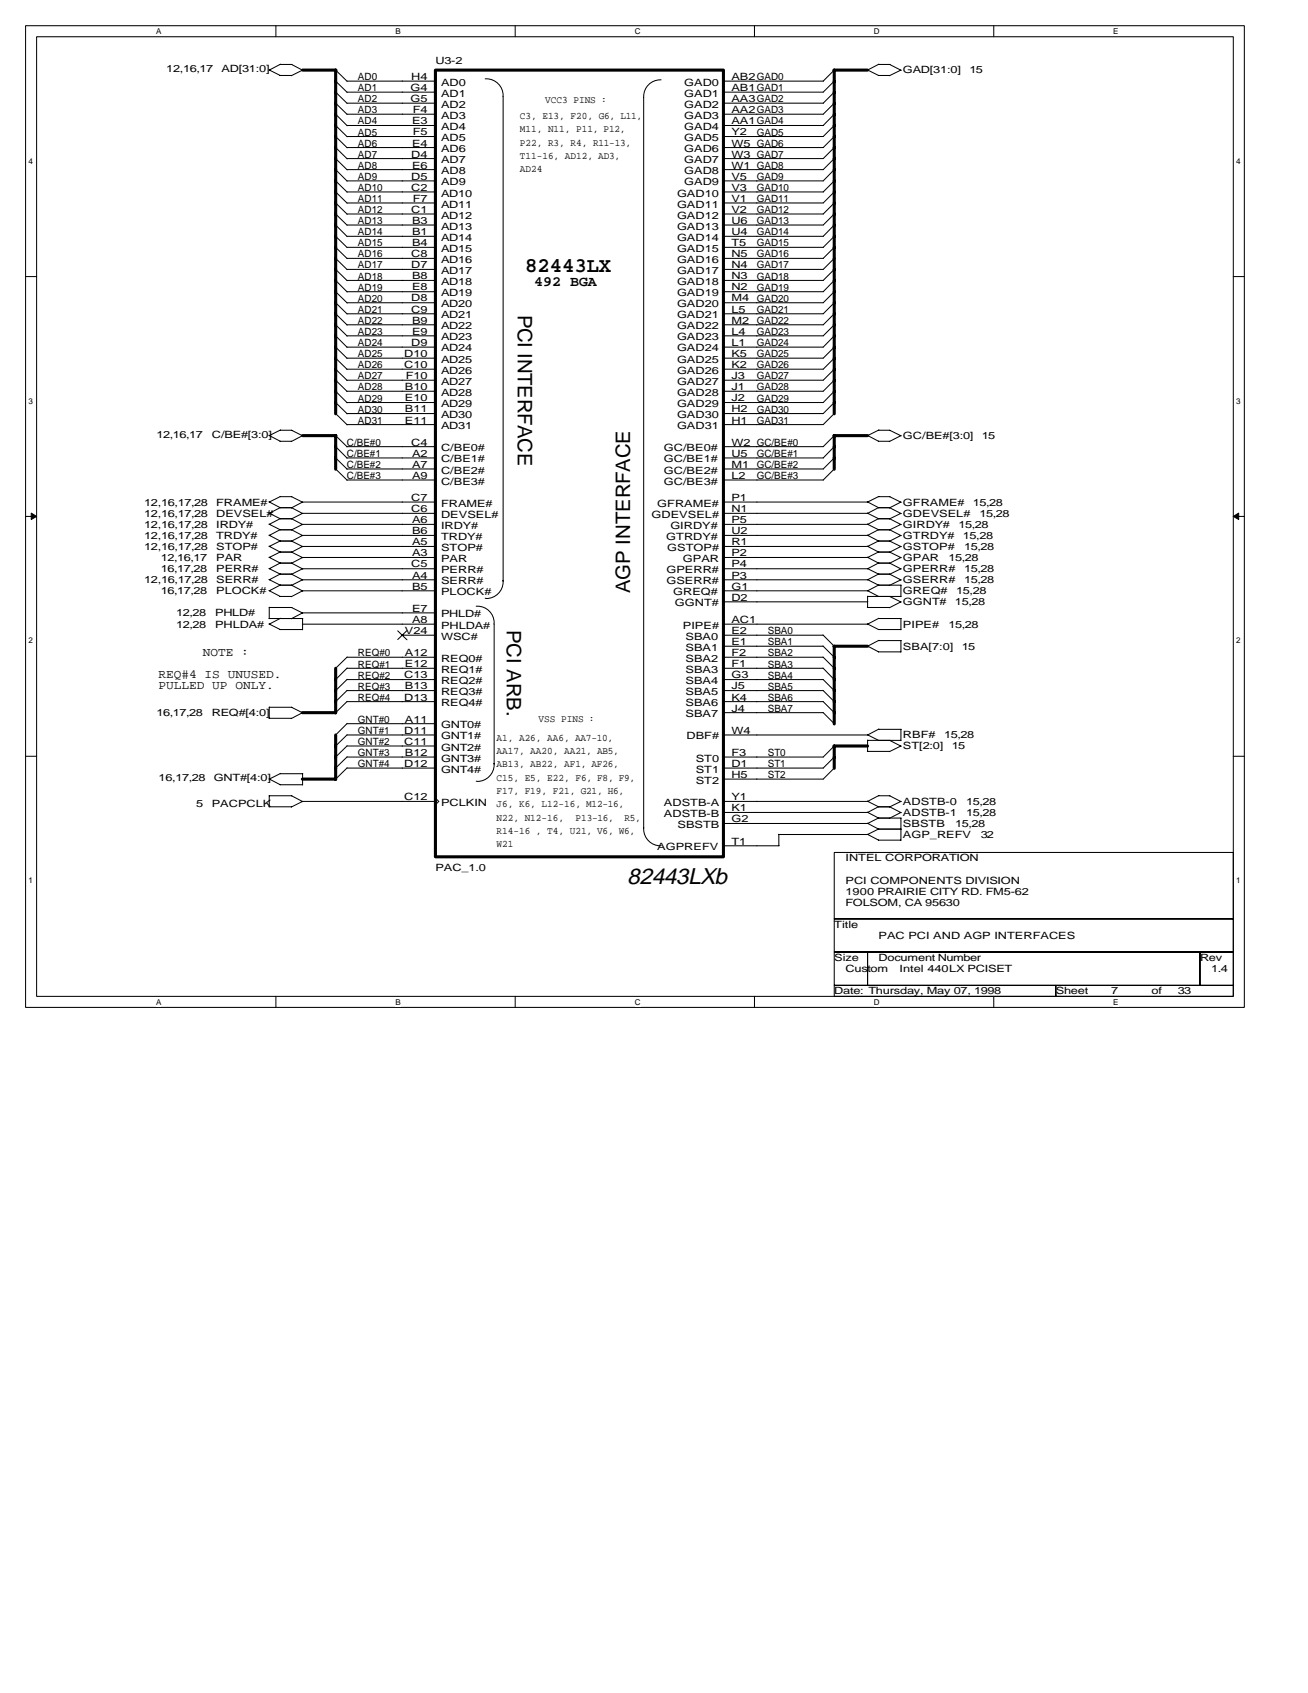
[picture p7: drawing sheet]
<svg xmlns="http://www.w3.org/2000/svg" width="216mm" height="279mm" viewBox="0 0 216 279" stroke-linecap="round" stroke-linejoin="round" font-family="sans-serif">
<path d="M4.2 4.2h201.2v162.1h-201.2zM6 6.1h197.6v158.3h-197.6z" fill="none" stroke="#000" stroke-width=".17"/>
<g fill="#fff">
<path d="M25.8 4.5h.8v1.4h-.8z"/>
<path d="M25.8 164.6h.8v1.5h-.8z"/>
</g>
<path d="M45.5 4.2v1.9M45.5 164.4v1.9" fill="none" stroke="#000" stroke-width=".17"/>
<g fill="#fff">
<path d="M65.3 4.5h.8v1.4h-.8z"/>
<path d="M65.3 164.6h.8v1.5h-.8z"/>
</g>
<path d="M85 4.2v1.9M85 164.4v1.9" fill="none" stroke="#000" stroke-width=".17"/>
<g fill="#fff">
<path d="M104.8 4.5h.9v1.4h-.9z"/>
<path d="M104.8 164.6h.9v1.5h-.9z"/>
</g>
<path d="M124.5 4.2v1.9M124.5 164.4v1.9" fill="none" stroke="#000" stroke-width=".17"/>
<g fill="#fff">
<path d="M144.3 4.5h.9v1.4h-.9z"/>
<path d="M144.3 164.6h.9v1.5h-.9z"/>
</g>
<path d="M164 4.2v1.9M164 164.4v1.9" fill="none" stroke="#000" stroke-width=".17"/>
<g fill="#fff">
<path d="M183.8 4.5h.8v1.4h-.8z"/>
<path d="M183.8 164.6h.8v1.5h-.8z"/>
<path d="M4.7 25.8h.7v1.5h-.7z"/>
<path d="M204 25.8h.8v1.5h-.8z"/>
<path d="M4.7 65.4h.7v1.5h-.7z"/>
<path d="M204 65.4h.8v1.5h-.8z"/>
</g>
<path d="M4.2 45.6h1.8M203.6 45.6h1.8" fill="none" stroke="#000" stroke-width=".17"/>
<g fill="#fff">
<path d="M4.7 105h.7v1.5h-.7z"/>
<path d="M204 105h.8v1.5h-.8z"/>
</g>
<path d="M4.2 85.2h1.8M203.6 85.2h1.8" fill="none" stroke="#000" stroke-width=".17"/>
<path d="M5.2 84.7l.8 .5-.8 .5zM203.6 85.2l.9-.5v1z" fill="#000" stroke="#000" stroke-width=".17"/>
<g fill="#fff">
<path d="M4.7 144.6h.7v1.5h-.7z"/>
<path d="M204 144.6h.8v1.5h-.8z"/>
</g>
<g fill="none" stroke="#000" stroke-width=".17">
<path d="M44.4 11.5l1.9 1M46.2 12.5h1.9M46.3 10.6h1.9M46.3 10.6l-1.9 1M48.1 10.6l1.9 1M49.9 11.6l-1.8 .9M55.4 18.8l1.9 2M55.4 17l1.9 1.9M55.4 15.2l1.9 1.9M55.4 13.4l1.9 1.9M55.4 11.6l1.9 1.8M57.3 13.4h14.6"/>
<path d="M57.3 15.2h14.6M57.3 17h14.6M57.3 18.8h14.6M80.1 13a2.73 2.73 0 0 1 2.9 2.9M83 15.9v80M106.2 16.1v120.6M109.1 13.2a2.76 2.76 0 0 0-2.9 2.9M119.4 13.4h16.5M119.4 17h16.5M137.7 13.3l-1.8 1.9h-16.5M137.7 17l-1.8 1.8h-16.5M137.7 11.5l-1.8 1.9"/>
<path d="M137.7 15.2l-1.8 1.8M137.7 18.8l-1.8 1.9M143.2 11.5l1.8 1M145 12.5h1.8M145 10.6h1.9M145.1 10.6l-1.9 1M146.8 10.6l1.9 1M148.7 11.6l-1.9 .9M55.4 39l1.9 1.9M55.4 37.1l1.9 1.9M55.4 35.3l1.9 1.9M55.4 33.5l1.9 1.9"/>
<path d="M55.4 31.7l1.9 1.8M55.4 29.9l1.9 1.8M55.4 28l1.9 1.9M55.4 26.2l1.9 1.8M55.4 24.4l1.9 1.8M55.4 22.5l1.9 1.9M55.4 20.7l1.9 1.9M57.3 20.7h14.6M57.3 22.5h14.6M57.3 24.4h14.6M57.3 26.2h14.6M57.3 28h14.6"/>
<path d="M57.3 29.9h14.6M57.3 31.7h14.6M57.3 33.5h14.6M57.3 35.3h14.6M57.3 37.1h14.6M57.3 39h14.6M119.4 20.7h16.5M119.4 24.4h16.5M119.4 28h16.5M119.4 31.7h16.5M119.4 35.3h16.5M119.4 39h16.5"/>
<path d="M137.7 20.7l-1.8 1.8h-16.5M137.7 24.3l-1.8 1.9h-16.5M137.7 28l-1.8 1.9h-16.5M137.7 31.6l-1.8 1.9h-16.5M137.7 35.3l-1.8 1.8h-16.5M137.7 39l-1.8 1.8M137.7 22.5l-1.8 1.9M137.7 26.1l-1.8 1.9M137.7 29.8l-1.8 1.9M137.7 33.5l-1.8 1.8M137.7 37.1l-1.8 1.9M55.4 59.1l1.9 1.9"/>
<path d="M55.4 57.3l1.9 1.9M55.4 55.4l1.9 1.9M55.4 53.6l1.9 1.9M55.4 51.8l1.9 1.8M55.4 50l1.9 1.8M55.4 48.1l1.9 1.9M55.4 46.3l1.9 1.9M55.4 44.5l1.9 1.8M55.4 42.6l1.9 1.9M55.4 40.8l1.9 1.9M57.2 53.6h14.7M57.2 55.4h14.7"/>
<path d="M57.2 57.3h14.7M57.2 59.1h14.7M57.3 40.8h14.6M57.3 42.6h14.6M57.3 44.5h14.6M57.3 46.3h14.6M57.3 48.1h14.6M57.3 50h14.6M57.3 51.8h14.6M119.4 40.8h16.5M119.4 42.6h16.5M137.7 42.6l-1.8 1.9h-16.5"/>
<path d="M137.7 44.4l-1.8 1.9h-16.5M137.7 46.2l-1.8 1.9h-16.5M137.7 48.1l-1.8 1.9h-16.5M137.7 49.9l-1.8 1.9h-16.5M137.7 51.7l-1.8 1.9h-16.5M137.7 53.6l-1.8 1.8h-16.5M137.7 55.4l-1.8 1.9h-16.5M137.7 57.2l-1.8 1.9h-16.5M137.7 59.1l-1.8 1.8h-16.5M137.7 40.8l-1.8 1.8M44.4 71.9l1.9 .9M46.2 72.8h1.9"/>
<path d="M46.3 71h1.9M46.3 71l-1.9 .9M48.1 71l1.9 .9M49.9 71.9l-1.8 1M55.4 68.3l1.9 1.8M55.4 66.4l1.9 1.9M55.4 64.6l1.9 1.9M55.4 62.7l1.9 1.9M55.4 60.9l1.9 1.9M55.4 77.4l1.9 1.9M55.4 75.6l1.9 1.8M55.4 73.7l1.9 1.9"/>
<path d="M55.4 71.9l1.9 1.9M57.2 73.7h14.7M57.2 75.6h14.7M57.2 77.4h14.7M57.2 79.2h14.7M57.2 60.9h14.7M57.2 62.7h14.7M57.2 64.6h14.7M57.2 66.4h14.7M57.2 68.3h14.7M57.2 70.1h14.7M119.4 75.6h16.5"/>
<path d="M119.4 77.4h16.5M119.4 79.2h16.5M137.7 71.9l-1.8 1.8h-16.5M137.7 60.9l-1.8 1.8h-16.5M137.7 62.7l-1.8 1.9h-16.5M137.7 64.5l-1.8 1.9h-16.5M137.7 66.4l-1.8 1.9h-16.5M137.7 68.2l-1.8 1.9h-16.5M137.7 77.4l-1.8 1.8M137.7 75.5l-1.8 1.9M137.7 73.7l-1.8 1.9M143.2 71.9l1.8 .9"/>
<path d="M145 72.8h1.8M145 71h1.9M145.1 71l-1.9 .9M146.8 71l1.9 .9M148.7 71.9l-1.9 1M44.4 82.8l1.9 1M44.4 84.7l1.9 .9M44.4 86.5l1.9 .9M44.4 88.3l1.9 1M44.4 90.1l1.9 1M44.4 92l1.9 .9M44.4 93.8l1.9 1"/>
<path d="M44.4 95.6l1.9 1M44.4 97.5l1.9 .9M46.2 83.8h2M46.2 85.6h2M46.2 87.4h2M46.2 89.3h2M46.2 91.1h2M46.2 92.9h2M46.2 94.8h2M46.2 96.6h2M46.2 98.4h1.9M46.3 82h1.9"/>
<path d="M46.3 81.9l-1.9 1M46.3 83.7l-1.9 1M46.3 85.6l-1.9 .9M46.3 87.4l-1.9 1M46.3 89.2l-1.9 1M46.3 91.1l-1.9 .9M46.3 92.9l-1.9 1M46.3 94.7l-1.9 1M46.3 96.5l-1.9 1M48.1 82l1.9 .9M48.1 83.8l1.9 1M48.1 85.6l1.9 1"/>
<path d="M48.1 87.4l1.9 1M48.1 89.3l1.9 .9M48.1 91.1l1.9 .9M48.1 92.9l1.9 1M48.1 94.8l1.9 .9M48.1 96.6l1.9 .9M49.9 93.9h22M49.9 97.5h22M49.9 93.9l-1.8 .9M49.9 97.5l-1.8 1M71.9 82.9h-22l-1.8 .9M71.9 84.7h-22l-1.8 1"/>
<path d="M71.9 86.5h-22l-1.8 1M71.9 88.4h-22l-1.8 .9M71.9 90.2h-22l-1.8 1M71.9 92h-22l-1.8 1M71.9 95.7h-22l-1.8 .9M83 95.8a2.67 2.67 0 0 1-2.9 2.9M119.4 82.9h23.8M119.4 84.7h23.8M119.4 86.5h23.8M119.4 88.4h23.8M119.4 90.2h23.8M119.4 92h23.8"/>
<path d="M119.4 93.9h23.8M119.4 97.5h23.8M119.4 95.7h23.8M119.4 99.3h23.8M143.2 82.8l1.8 1M143.2 84.7l1.8 .9M143.2 86.5l1.8 .9M143.2 88.3l1.8 1M143.2 90.1l1.8 1M143.2 92l1.8 .9M143.2 93.8l1.8 1M143.2 95.6l1.8 1"/>
<path d="M143.2 97.5l1.8 .9M143.2 98.4h5.5M143.2 98.4v1.9M145 83.8h1.9M145 85.6h1.9M145 87.4h1.9M145 89.3h1.9M145 91.1h1.9M145 92.9h1.9M145 94.8h1.9M145 96.6h3.7M145 82h1.9"/>
<path d="M145.1 81.9l-1.9 1M145.1 83.7l-1.9 1M145.1 85.6l-1.9 .9M145.1 87.4l-1.9 1M145.1 89.2l-1.9 1M145.1 91.1l-1.9 .9M145.1 92.9l-1.9 1M145.1 94.7l-1.9 1M145.1 96.5l-1.9 1M146.8 82l1.9 .9M146.8 83.8l1.9 1M146.8 85.6l1.9 1"/>
<path d="M146.8 87.4l1.9 1M146.8 89.3l1.9 .9M146.8 91.1l1.9 .9M146.8 92.9l1.9 1M146.8 94.8l1.9 .9M146.8 98.4l1.9 1M148.7 96.6v1.9M148.7 82.9l-1.9 .9M148.7 84.7l-1.9 1M148.7 86.5l-1.9 1M148.7 88.4l-1.9 .9M148.7 90.2l-1.9 1"/>
<path d="M148.7 92l-1.9 1M148.7 93.9l-1.9 .9M148.7 95.7l-1.9 .9M148.7 99.3l-1.9 1M44.4 102.1h5.6M44.4 103l1.9 .9M44.4 118.5h3.7M44.4 100.3h3.8M44.4 100.2v1.9M44.4 116.7v1.8M44.4 116.7h3.8M46.2 103.9h3.7"/>
<path d="M46.3 102l-1.9 1M48.1 100.3l1.9 .9M48.1 116.7l1.9 1M49.9 103h22M49.9 102.1v1.8M49.9 117.6l-1.8 1M57.3 108.5h14.6M57.3 110.3h14.6M57.3 112.2h14.6M57.3 114h14.6M57.3 115.8h14.6M57.3 119.4h14.6"/>
<path d="M57.3 110.2l-1.9 2M57.3 112.1l-1.9 1.9M57.3 113.9l-1.9 1.9M57.3 115.7l-1.9 1.9M57.3 119.4l-1.9 1.9M57.3 108.4l-1.9 1.9M65.6 104.1l1.6 1.5M66.4 104.8h5.5M67.2 104.1l-1.6 1.4M71.9 101.1h-22l-1.8 1M78.6 100a2.71 2.71 0 0 1 2.9 3M81.6 103v23.1"/>
<path d="M119.4 103h23.8M119.4 104.8h16.5M119.4 106.6h16.5M119.4 108.5h16.5M119.4 110.3h16.5M119.4 112.2h16.5M119.4 114h16.5M119.4 115.8h16.5M119.4 117.6h16.5M135.8 104.8l1.9 1.8M135.8 106.6l1.9 1.9M135.8 108.4l1.9 1.9"/>
<path d="M135.8 110.2l1.9 2M135.8 112.1l1.9 1.9M135.8 113.9l1.9 1.9M135.8 115.7l1.9 1.9M135.8 117.6l1.9 1.8M143.2 100.3h3.6M143.2 106.6l1.8 1M143.2 103l1.8 .9M145 103.9h3.7M145 107.6h3.7M145 102.1h3.7M145 105.7h3.7"/>
<path d="M145.1 105.7l-1.9 .9M145.1 102l-1.9 1M148.7 102.1v1.8M148.7 105.7v1.9M4.2 124.8h1.8M44.4 128.5l1.9 1M44.4 133.1h3.7M44.4 131.3v1.8M44.4 131.3h3.8M46.2 129.5h3.7M46.3 127.7h3.7M46.3 127.6l-1.9 1"/>
<path d="M48.1 131.3l1.9 1M49.9 132.3h22M49.9 127.7v1.9M49.9 132.3l-1.8 .9M57.3 124.9h14.6M57.3 126.8h14.6M57.3 121.3h14.6M57.3 123.1h14.6M57.3 121.3l-1.9 1.8M57.3 123.1l-1.9 1.8M57.3 124.9l-1.9 1.9M57.3 126.7l-1.9 1.9"/>
<path d="M71.8 131.7l.6 .6-.6 .6M81.5 126a2.67 2.67 0 0 1-2.9 2.9M106.2 136.6a2.73 2.73 0 0 0 2.9 2.9M119.4 139.6h9.2M119.4 132.3h23.8M119.4 135.9h23.8M119.4 126.8h16.5M119.4 121.3h23.8M128.6 137.7v1.9M128.6 137.7h14.6M137.7 126.7l-1.8 1.9h-16.5M137.7 123.1l-1.8 1.8h-16.5"/>
<path d="M137.7 124.9l-1.8 1.9M143.2 124h3.6M143.2 134l1.8 1M143.2 135.9l1.8 .9M143.2 121.3l1.8 .9M143.2 132.2l1.8 .9M143.2 137.7l1.8 1M143.2 122.2h5.5M143.2 122.1v1.9M145 133.1h1.9M145 135h3.7M145 136.8h3.7"/>
<path d="M145 138.7h3.7M145 131.3h1.9M145 120.4h3.7M145.1 133.1l-1.9 1h-23.8M145.1 135l-1.9 .9M145.1 120.3l-1.9 1M145.1 131.3l-1.9 1M145.1 136.8l-1.9 .9M146.8 122.2l1.9 1M146.8 133.1l1.9 1M146.8 131.3l1.9 1M148.7 120.4v1.8"/>
<path d="M148.7 135v3.7M148.7 123.1l-1.9 .9M148.7 134.1l-1.9 1M148.7 132.3l-1.9 .9M203.6 124.8h1.8M137.7 140.7h65.9v10.9h-65.9zM137.7 151.6h65.9v5.5h-65.9zM137.7 157.1h5.5v5.5h-5.5zM143.2 157.1h54.9v5.5h-54.9zM198.1 157.1h5.5v5.5h-5.5zM137.7 162.6h36.6v1.8h-36.6zM174.3 162.6h29.3v1.8h-29.3z"/>
</g>
<g fill="none" stroke="#000" stroke-width=".51">
<path d="M49.9 11.6h5.5M55.4 11.6v56.7M71.9 11.6h47.5v129.8h-47.5zM137.7 11.6h5.5M137.7 11.6v56.7M49.9 71.9h5.5M55.4 71.9v5.5M137.7 71.9h5.5M137.7 71.9v5.5M49.9 117.6h5.5M55.4 110.3v7.4M137.7 106.6h5.5"/>
<path d="M137.7 106.6v12.9M49.9 128.6h5.5M55.4 121.3v7.3M137.7 123.1h5.5M137.7 123.1v3.7"/>
</g>
<text font-size="3.7" x="103.5" y="145.9">82443LXb</text>
<text font-size="3.5" x="86.7" y="44.9">82443LX</text>
<g font-size="3.3">
<text x="85.5" y="52" transform="rotate(90 85.5 52)">PCI INTERFACE</text>
<text x="104" y="97.9" transform="rotate(-90 104 97.9)">AGP INTERFACE</text>
<text x="83.6" y="103.9" transform="rotate(90 83.6 103.9)">PCI ARB.</text>
</g>
<text font-size="2.4" x="88.2" y="47.1">492 BGA</text>
<g font-size="2">
<text x="26.2" y="111.9">REQ#4 IS UNUSED.</text>
<text x="26.2" y="113.7">PULLED UP ONLY.</text>
<text x="33.5" y="108.2">NOTE :</text>
</g>
<g font-size="1.7">
<text x="27.4" y="11.9">12,16,17</text>
<text x="36.6" y="11.9">AD[31:0]</text>
<text x="71.9" y="10.6">U3-2</text>
<text x="59.1" y="13.2">AD0</text>
<text x="59.1" y="15">AD1</text>
<text x="59.1" y="16.9">AD2</text>
<text x="67.8" y="15">G4</text>
<text x="67.8" y="16.9">G5</text>
<text x="67.9" y="13.2">H4</text>
<text x="72.8" y="14.1">AD0</text>
<text x="72.8" y="16">AD1</text>
<text x="72.8" y="17.8">AD2</text>
<text x="90" y="17.1">VCC3 PINS :</text>
<text x="112.9" y="14.1">GAD0</text>
<text x="112.9" y="16">GAD1</text>
<text x="112.9" y="17.8">GAD2</text>
<text x="120.7" y="13.2">AB2GAD0</text>
<text x="120.7" y="15">AB1GAD1</text>
<text x="120.7" y="16.9">AA3GAD2</text>
<text x="149" y="12.1">GAD[31:0]</text>
<text x="160" y="12.1">15</text>
<text x="59.1" y="18.7">AD3</text>
<text x="59.1" y="20.5">AD4</text>
<text x="59.1" y="22.4">AD5</text>
<text x="68" y="20.5">E3</text>
<text x="68.1" y="18.7">F4</text>
<text x="68.1" y="22.3">F5</text>
<text x="72.8" y="19.6">AD3</text>
<text x="72.8" y="21.4">AD4</text>
<text x="72.8" y="23.3">AD5</text>
<text x="85.8" y="19.6">C3, E13, F20, G6, L11,</text>
<text x="85.8" y="21.8">M11, N11, P11, P12,</text>
<text x="112.9" y="19.6">GAD3</text>
<text x="112.9" y="21.4">GAD4</text>
<text x="112.9" y="23.3">GAD5</text>
<text x="120.7" y="18.7">AA2GAD3</text>
<text x="120.7" y="20.5">AA1GAD4</text>
<text x="120.7" y="22.3">Y2</text>
<text x="124.9" y="22.4">GAD5</text>
<text x="59.1" y="24.2">AD6</text>
<text x="59.1" y="26">AD7</text>
<text x="59.1" y="27.9">AD8</text>
<text x="59.1" y="29.7">AD9</text>
<text x="67.9" y="26">D4</text>
<text x="67.9" y="29.6">D5</text>
<text x="68" y="24.2">E4</text>
<text x="68" y="27.8">E6</text>
<text x="72.8" y="25.1">AD6</text>
<text x="72.8" y="26.9">AD7</text>
<text x="72.8" y="28.8">AD8</text>
<text x="85.8" y="24">P22, R3, R4, R11-13,</text>
<text x="85.8" y="26.2">T11-16, AD12, AD3,</text>
<text x="85.8" y="28.4">AD24</text>
<text x="112.9" y="25.1">GAD6</text>
<text x="112.9" y="26.9">GAD7</text>
<text x="112.9" y="28.8">GAD8</text>
<text x="120.7" y="24.2">W5 GAD6</text>
<text x="120.7" y="26">W3 GAD7</text>
<text x="120.7" y="27.8">W1 GAD8</text>
<text x="120.7" y="29.6">V5</text>
<text x="124.9" y="29.7">GAD9</text>
<text x="59.1" y="31.5">AD10</text>
<text x="59.1" y="33.3">AD11</text>
<text x="59.1" y="35.1">AD12</text>
<text x="67.9" y="31.5">C2</text>
<text x="67.9" y="35.1">C1</text>
<text x="68.1" y="33.3">F7</text>
<text x="72.8" y="30.6">AD9</text>
<text x="72.8" y="32.4">AD10</text>
<text x="72.8" y="34.3">AD11</text>
<text x="111.7" y="32.4">GAD10</text>
<text x="111.7" y="34.3">GAD11</text>
<text x="112.9" y="30.6">GAD9</text>
<text x="120.7" y="31.5">V3</text>
<text x="120.7" y="33.3">V1</text>
<text x="120.7" y="35.1">V2</text>
<text x="124.9" y="31.5">GAD10</text>
<text x="124.9" y="33.3">GAD11</text>
<text x="124.9" y="35.2">GAD12</text>
<text x="59.1" y="37">AD13</text>
<text x="59.1" y="38.8">AD14</text>
<text x="59.1" y="40.7">AD15</text>
<text x="68" y="37">B3</text>
<text x="68" y="38.8">B1</text>
<text x="68" y="40.6">B4</text>
<text x="72.8" y="36.1">AD12</text>
<text x="72.8" y="37.9">AD13</text>
<text x="72.8" y="39.7">AD14</text>
<text x="72.8" y="41.6">AD15</text>
<text x="111.7" y="36.1">GAD12</text>
<text x="111.7" y="37.9">GAD13</text>
<text x="111.7" y="39.7">GAD14</text>
<text x="111.7" y="41.6">GAD15</text>
<text x="120.7" y="37">U6</text>
<text x="120.7" y="38.8">U4</text>
<text x="120.7" y="40.6">T5</text>
<text x="124.9" y="37">GAD13</text>
<text x="124.9" y="38.8">GAD14</text>
<text x="124.9" y="40.7">GAD15</text>
<text x="59.1" y="42.5">AD16</text>
<text x="59.1" y="44.3">AD17</text>
<text x="59.1" y="46.2">AD18</text>
<text x="59.1" y="48">AD19</text>
<text x="67.9" y="42.5">C8</text>
<text x="67.9" y="44.3">D7</text>
<text x="68" y="46.1">B8</text>
<text x="68" y="47.9">E8</text>
<text x="72.8" y="43.4">AD16</text>
<text x="72.8" y="45.2">AD17</text>
<text x="72.8" y="47">AD18</text>
<text x="111.7" y="43.4">GAD16</text>
<text x="111.7" y="45.2">GAD17</text>
<text x="111.7" y="47">GAD18</text>
<text x="120.7" y="42.5">N5</text>
<text x="120.7" y="44.3">N4</text>
<text x="120.7" y="46.1">N3</text>
<text x="120.7" y="47.9">N2</text>
<text x="124.9" y="42.5">GAD16</text>
<text x="124.9" y="44.3">GAD17</text>
<text x="124.9" y="46.2">GAD18</text>
<text x="124.9" y="48">GAD19</text>
<text x="59.1" y="49.8">AD20</text>
<text x="59.1" y="51.6">AD21</text>
<text x="59.1" y="53.4">AD22</text>
<text x="67.9" y="49.8">D8</text>
<text x="67.9" y="51.6">C9</text>
<text x="68" y="53.4">B9</text>
<text x="72.8" y="48.9">AD19</text>
<text x="72.8" y="50.7">AD20</text>
<text x="72.8" y="52.5">AD21</text>
<text x="111.7" y="48.9">GAD19</text>
<text x="111.7" y="50.7">GAD20</text>
<text x="111.7" y="52.5">GAD21</text>
<text x="120.7" y="49.8">M4</text>
<text x="120.7" y="51.6">L5</text>
<text x="120.7" y="53.4">M2</text>
<text x="124.9" y="51.6">GAD21</text>
<text x="124.9" y="53.4">GAD22</text>
<text x="124.9" y="49.8">GAD20</text>
<text x="59.1" y="55.3">AD23</text>
<text x="59.1" y="57.1">AD24</text>
<text x="59.1" y="58.9">AD25</text>
<text x="66.7" y="58.9">D10</text>
<text x="67.9" y="57.1">D9</text>
<text x="68" y="55.3">E9</text>
<text x="72.8" y="54.4">AD22</text>
<text x="72.8" y="56.2">AD23</text>
<text x="72.8" y="58">AD24</text>
<text x="72.8" y="59.9">AD25</text>
<text x="111.7" y="54.4">GAD22</text>
<text x="111.7" y="56.2">GAD23</text>
<text x="111.7" y="58">GAD24</text>
<text x="111.7" y="59.9">GAD25</text>
<text x="120.7" y="55.3">L4</text>
<text x="120.7" y="57.1">L1</text>
<text x="120.7" y="58.9">K5</text>
<text x="124.9" y="55.3">GAD23</text>
<text x="124.9" y="57.1">GAD24</text>
<text x="124.9" y="58.9">GAD25</text>
<text x="59.1" y="60.8">AD26</text>
<text x="59.1" y="62.6">AD27</text>
<text x="59.1" y="64.4">AD28</text>
<text x="66.7" y="60.8">C10</text>
<text x="66.8" y="64.4">B10</text>
<text x="67" y="62.6">F10</text>
<text x="72.8" y="61.7">AD26</text>
<text x="72.8" y="63.5">AD27</text>
<text x="72.8" y="65.3">AD28</text>
<text x="111.7" y="61.7">GAD26</text>
<text x="111.7" y="63.5">GAD27</text>
<text x="111.7" y="65.3">GAD28</text>
<text x="120.7" y="60.8">K2</text>
<text x="120.7" y="62.6">J3</text>
<text x="120.7" y="64.4">J1</text>
<text x="124.9" y="60.8">GAD26</text>
<text x="124.9" y="62.6">GAD27</text>
<text x="124.9" y="64.4">GAD28</text>
<text x="59.1" y="66.3">AD29</text>
<text x="59.1" y="68.1">AD30</text>
<text x="59.1" y="69.9">AD31</text>
<text x="66.8" y="66.2">E10</text>
<text x="66.8" y="68">B11</text>
<text x="66.8" y="69.9">E11</text>
<text x="72.8" y="67.2">AD29</text>
<text x="72.8" y="69">AD30</text>
<text x="72.8" y="70.8">AD31</text>
<text x="111.7" y="67.2">GAD29</text>
<text x="111.7" y="69">GAD30</text>
<text x="111.7" y="70.8">GAD31</text>
<text x="120.7" y="66.2">J2</text>
<text x="120.7" y="68">H2</text>
<text x="120.7" y="69.9">H1</text>
<text x="124.9" y="66.3">GAD29</text>
<text x="124.9" y="68.1">GAD30</text>
<text x="124.9" y="69.9">GAD31</text>
<text x="25.8" y="72.3">12,16,17</text>
<text x="35" y="72.3">C/BE#[3:0]</text>
<text x="57.3" y="73.6">C/BE#0</text>
<text x="57.3" y="75.4">C/BE#1</text>
<text x="57.3" y="77.2">C/BE#2</text>
<text x="67.9" y="73.5">C4</text>
<text x="68" y="75.4">A2</text>
<text x="68" y="77.2">A7</text>
<text x="72.8" y="74.5">C/BE0#</text>
<text x="72.8" y="76.3">C/BE1#</text>
<text x="109.6" y="74.5">GC/BE0#</text>
<text x="109.6" y="76.3">GC/BE1#</text>
<text x="120.7" y="73.5">W2 GC/BE#0</text>
<text x="120.7" y="75.4">U5</text>
<text x="120.7" y="77.2">M1</text>
<text x="124.9" y="77.2">GC/BE#2</text>
<text x="124.9" y="75.4">GC/BE#1</text>
<text x="149" y="72.5">GC/BE#[3:0]</text>
<text x="162" y="72.5">15</text>
<text x="23.8" y="83.4">12,16,17,28</text>
<text x="35.7" y="83.4">FRAME#</text>
<text x="57.3" y="79">C/BE#3</text>
<text x="67.9" y="82.7">C7</text>
<text x="68" y="79">A9</text>
<text x="72.8" y="83.6">FRAME#</text>
<text x="72.8" y="78.2">C/BE2#</text>
<text x="72.8" y="80">C/BE3#</text>
<text x="108.5" y="83.6">GFRAME#</text>
<text x="109.6" y="78.2">GC/BE2#</text>
<text x="109.6" y="80">GC/BE3#</text>
<text x="120.7" y="79">L2</text>
<text x="120.7" y="82.7">P1</text>
<text x="124.9" y="79">GC/BE#3</text>
<text x="149" y="83.4">GFRAME#</text>
<text x="160.6" y="83.4">15,28</text>
<text x="23.8" y="85.3">12,16,17,28</text>
<text x="23.8" y="87.1">12,16,17,28</text>
<text x="23.8" y="88.9">12,16,17,28</text>
<text x="35.7" y="85.3">DEVSEL#</text>
<text x="35.7" y="87.1">IRDY#</text>
<text x="35.7" y="88.9">TRDY#</text>
<text x="67.9" y="84.5">C6</text>
<text x="68" y="86.3">A6</text>
<text x="68" y="88.2">B6</text>
<text x="72.8" y="85.4">DEVSEL#</text>
<text x="72.8" y="87.3">IRDY#</text>
<text x="72.8" y="89.1">TRDY#</text>
<text x="107.6" y="85.4">GDEVSEL#</text>
<text x="110" y="89.1">GTRDY#</text>
<text x="110.6" y="87.3">GIRDY#</text>
<text x="120.7" y="88.2">U2</text>
<text x="120.7" y="86.3">P5</text>
<text x="120.7" y="84.5">N1</text>
<text x="149" y="85.3">GDEVSEL#</text>
<text x="149" y="87.1">GIRDY#</text>
<text x="149" y="88.9">GTRDY#</text>
<text x="158.2" y="87.1">15,28</text>
<text x="159" y="88.9">15,28</text>
<text x="161.7" y="85.3">15,28</text>
<text x="23.8" y="90.8">12,16,17,28</text>
<text x="26.5" y="92.6">12,16,17</text>
<text x="26.5" y="94.4">16,17,28</text>
<text x="35.7" y="90.8">STOP#</text>
<text x="35.7" y="92.6">PAR</text>
<text x="35.7" y="94.4">PERR#</text>
<text x="67.9" y="93.7">C5</text>
<text x="68" y="90">A5</text>
<text x="68" y="91.8">A3</text>
<text x="68" y="95.5">A4</text>
<text x="72.8" y="90.9">STOP#</text>
<text x="72.8" y="92.8">PAR</text>
<text x="72.8" y="94.6">PERR#</text>
<text x="110" y="94.6">GPERR#</text>
<text x="110.1" y="90.9">GSTOP#</text>
<text x="112.7" y="92.8">GPAR</text>
<text x="120.7" y="91.8">P2</text>
<text x="120.7" y="93.7">P4</text>
<text x="120.7" y="95.5">P3</text>
<text x="120.7" y="90">R1</text>
<text x="149" y="90.8">GSTOP#</text>
<text x="149" y="92.6">GPAR</text>
<text x="149" y="94.4">GPERR#</text>
<text x="156.5" y="92.6">15,28</text>
<text x="159.1" y="90.8">15,28</text>
<text x="159.1" y="94.4">15,28</text>
<text x="23.8" y="96.2">12,16,17,28</text>
<text x="26.5" y="98.1">16,17,28</text>
<text x="29.1" y="101.7">12,28</text>
<text x="35.5" y="101.7">PHLD#</text>
<text x="35.7" y="96.2">SERR#</text>
<text x="35.7" y="98.1">PLOCK#</text>
<text x="68" y="97.3">B5</text>
<text x="68" y="101">E7</text>
<text x="72.8" y="98.3">PLOCK#</text>
<text x="72.8" y="101.9">PHLD#</text>
<text x="72.8" y="96.4">SERR#</text>
<text x="110" y="96.4">GSERR#</text>
<text x="111.1" y="98.3">GREQ#</text>
<text x="111.4" y="100.1">GGNT#</text>
<text x="120.7" y="99.2">D2</text>
<text x="120.7" y="97.3">G1</text>
<text x="149" y="96.2">GSERR#</text>
<text x="149" y="98.1">GREQ#</text>
<text x="149" y="99.9">GGNT#</text>
<text x="157.6" y="99.9">15,28</text>
<text x="157.8" y="98.1">15,28</text>
<text x="159.1" y="96.2">15,28</text>
<text x="29.1" y="103.6">12,28</text>
<text x="35.5" y="103.6">PHLDA#</text>
<text x="66.8" y="104.6">V24</text>
<text x="68" y="102.8">A8</text>
<text x="72.8" y="103.7">PHLDA#</text>
<text x="72.8" y="105.6">WSC#</text>
<text x="112.7" y="103.7">PIPE#</text>
<text x="113.1" y="105.6">SBA0</text>
<text x="113.1" y="107.4">SBA1</text>
<text x="120.7" y="102.8">AC1</text>
<text x="120.7" y="104.6">E2</text>
<text x="120.7" y="106.5">E1</text>
<text x="126.7" y="104.7">SBA0</text>
<text x="126.7" y="106.5">SBA1</text>
<text x="149" y="107.2">SBA[7:0]</text>
<text x="149" y="103.6">PIPE#</text>
<text x="156.5" y="103.6">15,28</text>
<text x="158.7" y="107.2">15</text>
<text x="59.1" y="108.3">REQ#0</text>
<text x="59.1" y="110.2">REQ#1</text>
<text x="59.1" y="112">REQ#2</text>
<text x="59.1" y="113.8">REQ#3</text>
<text x="66.7" y="111.9">C13</text>
<text x="66.8" y="108.3">A12</text>
<text x="66.8" y="110.1">E12</text>
<text x="66.8" y="113.8">B13</text>
<text x="72.8" y="109.2">REQ0#</text>
<text x="72.8" y="111.1">REQ1#</text>
<text x="72.8" y="112.9">REQ2#</text>
<text x="113.1" y="109.2">SBA2</text>
<text x="113.1" y="111.1">SBA3</text>
<text x="113.1" y="112.9">SBA4</text>
<text x="120.7" y="108.3">F2</text>
<text x="120.7" y="110.1">F1</text>
<text x="120.7" y="111.9">G3</text>
<text x="120.7" y="113.8">J5</text>
<text x="126.7" y="108.3">SBA2</text>
<text x="126.7" y="110.2">SBA3</text>
<text x="126.7" y="112">SBA4</text>
<text x="126.7" y="113.8">SBA5</text>
<text x="25.8" y="118.2">16,17,28</text>
<text x="35" y="118.2">REQ#[4:0]</text>
<text x="59.1" y="115.6">REQ#4</text>
<text x="59.1" y="119.3">GNT#0</text>
<text x="66.7" y="115.6">D13</text>
<text x="66.8" y="119.3">A11</text>
<text x="72.8" y="114.7">REQ3#</text>
<text x="72.8" y="116.6">REQ4#</text>
<text x="88.9" y="119.1">VSS PINS :</text>
<text x="113.1" y="114.7">SBA5</text>
<text x="113.1" y="116.6">SBA6</text>
<text x="113.1" y="118.4">SBA7</text>
<text x="120.7" y="115.6">K4</text>
<text x="120.7" y="117.4">J4</text>
<text x="126.7" y="115.6">SBA6</text>
<text x="126.7" y="117.4">SBA7</text>
<text x="59.1" y="121.1">GNT#1</text>
<text x="59.1" y="122.9">GNT#2</text>
<text x="59.1" y="124.8">GNT#3</text>
<text x="66.7" y="121.1">D11</text>
<text x="66.7" y="122.9">C11</text>
<text x="66.8" y="124.8">B12</text>
<text x="72.8" y="120.2">GNT0#</text>
<text x="72.8" y="122">GNT1#</text>
<text x="72.8" y="123.9">GNT2#</text>
<text x="72.8" y="125.7">GNT3#</text>
<text x="81.9" y="122.2">A1, A26, AA6, AA7-10,</text>
<text x="81.9" y="124.4">AA17, AA20, AA21, AB5,</text>
<text x="113.3" y="122">DBF#</text>
<text x="114.8" y="125.7">ST0</text>
<text x="120.7" y="124.8">F3</text>
<text x="120.7" y="121.1">W4</text>
<text x="126.7" y="124.8">ST0</text>
<text x="149" y="123.7">ST[2:0]</text>
<text x="149" y="121.8">RBF#</text>
<text x="155.8" y="121.8">15,28</text>
<text x="157.1" y="123.7">15</text>
<text x="26.2" y="129">16,17,28</text>
<text x="35.3" y="129">GNT#[4:0]</text>
<text x="59.1" y="126.6">GNT#4</text>
<text x="66.7" y="126.6">D12</text>
<text x="72.8" y="127.5">GNT4#</text>
<text x="81.9" y="126.6">AB13, AB22, AF1, AF26,</text>
<text x="81.9" y="128.8">C15, E5, E22, F6, F8, F9,</text>
<text x="81.9" y="131">F17, F19, F21, G21, H6,</text>
<text x="114.8" y="129.3">ST2</text>
<text x="114.8" y="127.5">ST1</text>
<text x="120.7" y="128.4">H5</text>
<text x="120.7" y="126.6">D1</text>
<text x="126.7" y="126.6">ST1</text>
<text x="126.7" y="128.5">ST2</text>
<text x="32.4" y="133.2">5</text>
<text x="35" y="133.2">PACPCLK</text>
<text x="66.7" y="132">C12</text>
<text x="72.8" y="133">PCLKIN</text>
<text x="81.9" y="133.2">J6, K6, L12-16, M12-16,</text>
<text x="81.9" y="135.4">N22, N12-16,</text>
<text x="81.9" y="137.6">R14-16 , T4, U21, V6, W6,</text>
<text x="95" y="135.4">P13-16,</text>
<text x="103.1" y="135.4">R5,</text>
<text x="109.6" y="134.8">ADSTB-B</text>
<text x="109.6" y="133">ADSTB-A</text>
<text x="111.8" y="136.7">SBSTB</text>
<text x="120.7" y="135.7">G2</text>
<text x="120.7" y="133.9">K1</text>
<text x="120.7" y="132">Y1</text>
<text x="149" y="134.6">ADSTB-1</text>
<text x="149" y="136.5">SBSTB</text>
<text x="149" y="132.8">ADSTB-0</text>
<text x="157.6" y="136.5">15,28</text>
<text x="159.5" y="134.6">15,28</text>
<text x="159.5" y="132.8">15,28</text>
<text x="71.9" y="143.8">PAC_1.0</text>
<text x="81.9" y="139.8">W21</text>
<text x="108.5" y="140.3">AGPREFV</text>
<text x="120.7" y="139.4">T1</text>
<text x="139.6" y="142.2">INTEL CORPORATION</text>
<text x="149" y="138.3">AGP_REFV</text>
<text x="161.9" y="138.3">32</text>
<text x="139.6" y="145.8">PCI COMPONENTS DIVISION</text>
<text x="139.6" y="147.6">1900 PRAIRIE CITY RD. FM5-62</text>
<text x="139.6" y="149.4">FOLSOM, CA 95630</text>
<text x="137.7" y="153.1">Title</text>
<text x="145" y="155">PAC PCI AND AGP INTERFACES</text>
<text x="137.7" y="158.6">Size</text>
<text x="139.6" y="160.5">Custom</text>
<text x="145" y="158.6">Document Number</text>
<text x="148.5" y="160.5">Intel 440LX PCISET</text>
<text x="198.1" y="158.6">Rev</text>
<text x="199.9" y="160.5">1.4</text>
<text x="137.7" y="164.1">Date: Thursday, May 07, 1998</text>
<text x="174.3" y="164.1">Sheet</text>
<text x="183.4" y="164.1">7</text>
<text x="190.1" y="164.1">of</text>
<text x="194.4" y="164.1">33</text>
</g>
<g font-size="1.3">
<text x="25.8" y="5.6">A</text>
<text x="65.3" y="5.6">B</text>
<text x="104.8" y="5.6">C</text>
<text x="144.3" y="5.6">D</text>
<text x="183.8" y="5.6">E</text>
<text x="4.7" y="27">4</text>
<text x="204" y="27">4</text>
<text x="4.7" y="66.6">3</text>
<text x="204" y="66.6">3</text>
<text x="4.7" y="106.2">2</text>
<text x="204" y="106.2">2</text>
<text x="4.7" y="145.8">1</text>
<text x="204" y="145.8">1</text>
<text x="25.8" y="165.8">A</text>
<text x="65.3" y="165.8">B</text>
<text x="104.8" y="165.8">C</text>
<text x="144.3" y="165.8">D</text>
<text x="183.8" y="165.8">E</text>
</g>
</svg>
